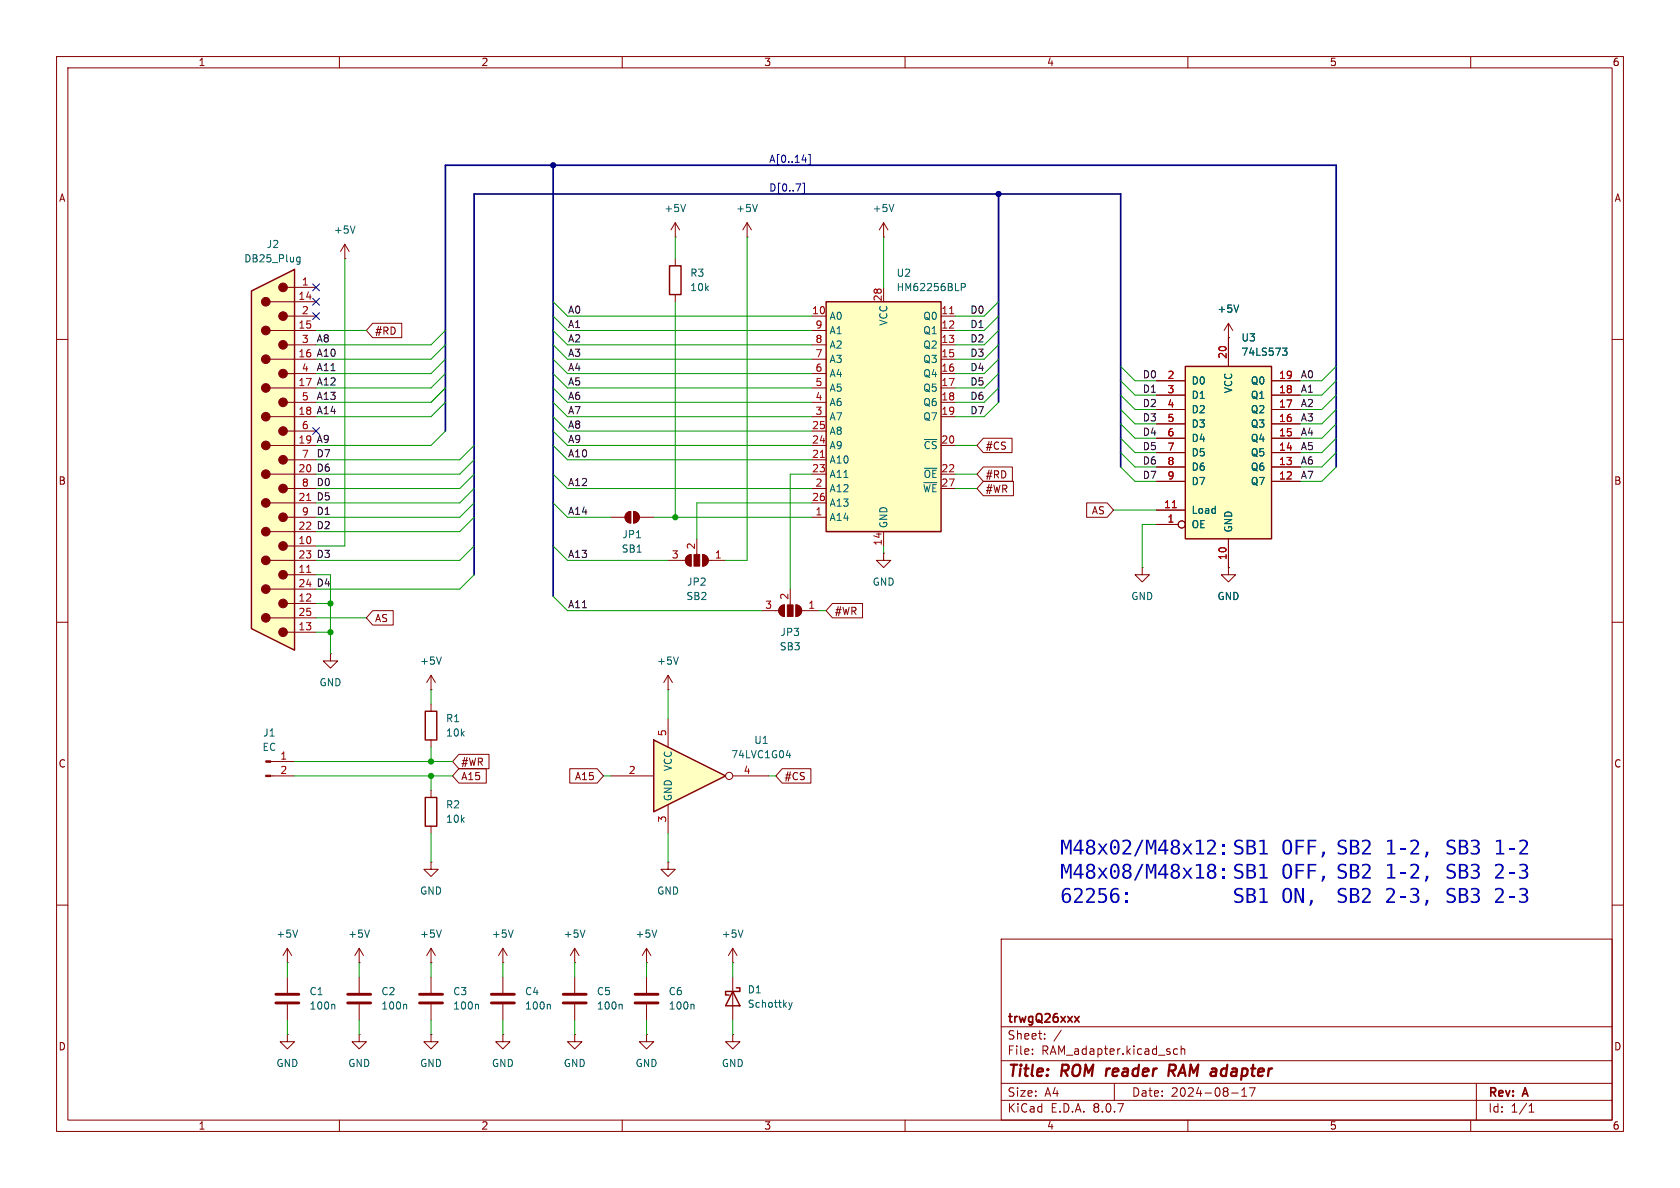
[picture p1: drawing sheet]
<svg xmlns="http://www.w3.org/2000/svg" width="297mm" height="210mm" viewBox="0 0 297 210" stroke-linecap="round" stroke-linejoin="round" font-family="sans-serif">
<g fill="none" stroke="#840000" stroke-width=".18">
<path d="M10 10h277v190h-277zM12 12h273v186h-273zM60 10v2M110 10v2M160 10v2M210 10v2M260 10v2M10 60h2M285 60h2M10 110h2M285 110h2M118.1 152.4v1.3h1.3l-1.3 1.2-1.3-1.2h1.3"/>
<path d="M118.1 152.4h.1M10 160h2M114.3 172.7v2.8M114.3 177.5v2.8M177 166h108v32h-108zM285 160h2M60 198v2M110 198v2M160 198v2M177 194.5h108M177 191.5h108M177 187.5h108"/>
<path d="M177 181.5h108M182.5 186.3v.1M182.5 185.5v.1M184.7 183.6v.1M184.7 182.8v.1M187.6 182.1l-1.3 2M197 191.5v3M208.2 185.5l-.5-.1-.2 .3v.4l.1 .2h.6M208.8 185.5l.2-.1 .4 .1 .1 .9M208.8 184.9v1.5M210 198v2M217.7 193.2h1.2"/>
<path d="M219.5 193.8h.9M219.5 192.7l.5-.4v1.5M221.9 192.3l-.7 1.5M260 198v2M261 191.5v6.5M270.3 196.6h.9M270.3 195.5l.4-.4v1.5"/>
</g>
<path d="M195.7 188.9l-.2 1.3M207.1 189.3l.6 .9M207.6 188.2h-.8l-.3 2M207.6 189.2l-.9 .1" fill="none" stroke="#840000" stroke-width=".4"/>
<path d="M190 179.7l.8 1M190.8 179.7l-.8 1" fill="none" stroke="#840000" stroke-width=".3"/>
<path d="M112.3 177.3h4M112.3 175.8h4" fill="none" stroke="#840000" stroke-width=".51"/>
<path d="M122.5 177.5l.2 .2v.7" fill="none" stroke="#006464" stroke-width=".18"/>
<path d="M115.6 130.8l12.7 6.4-12.7 6.3z" fill="#ffffc2"/>
<path d="M115.6 130.8l12.7 6.4-12.7 6.3zM129.5 175.3l1.3 2.5h-2.5zM130.2 174.6h.6v.7h-2.5v.6h.6" fill="none" stroke="#840000" stroke-width=".25"/>
<g fill="none" stroke="#840000" stroke-width=".18">
<path d="M217.2 59.7h.1M217.2 57.2l-.8 1.2M217.2 57.2v2.5M217.2 57.2l.7 1.2M107.9 91.4h2.6M110.8 90.7l.7-.3v2.1a1.02 1.02 0 0 1-.9-.7 1.02 1.02 0 0 1 .2-1.1zM112 90.4a1.02 1.02 0 0 1 1 1 1.02 1.02 0 0 1-1 1.1zM113 91.4h2.6M118.1 99.1h3.1M121.5 98.3l.7-.3v2.1a1.02 1.02 0 0 1-1-.7 1.02 1.02 0 0 1 .3-1.1zM123.2 95.3v2.7M124.2 98a1.02 1.02 0 0 1 1 1.1 1.02 1.02 0 0 1-1 1z"/>
<path d="M125.2 99.1h3.1M58.4 115.6v1.2h1.3l-1.3 1.3-1.3-1.3h1.3M58.4 115.6h.1M76.2 119.4l-.8 1.3M76.2 119.4v2.5M76.2 119.4l.8 1.3M118.1 119.4v2.5M118.1 119.4l-.8 1.3M118.1 119.4l.8 1.3M134.6 108h3.1M138 107.2l.7-.3v2.1a1.02 1.02 0 0 1-.9-.7 1.02 1.02 0 0 1 .2-1.1zM139.7 104.1v2.8"/>
<path d="M140.7 106.9a1.02 1.02 0 0 1 1 1.1 1.02 1.02 0 0 1-1 1zM141.7 108h3.1M201.9 100.3v1.3h1.3l-1.3 1.3-1.2-1.3h1.2M201.9 100.3h.1M217.2 100.3v1.3h1.2l-1.2 1.3-1.3-1.3h1.3M217.2 100.3h.1M76.2 121.9h.1M107.9 137.2h7.7M118.1 121.9h.1M118.1 127v5.1M129.5 137.2h6.4M118.1 142.2v5.1"/>
<path d="M88.9 170.2h.1M88.9 167.6v2.6M88.9 172.7v2.8M88.9 177.5v2.8M88.9 167.6l-.8 1.3M88.9 167.6l.8 1.3M101.6 170.2h.1M101.6 167.6v2.6M101.6 172.7v2.8M101.6 177.5v2.8M101.6 167.6l-.8 1.3M101.6 167.6l.8 1.3"/>
<path d="M114.3 170.2h.1M114.3 167.6l-.8 1.3M114.3 167.6v2.6M114.3 167.6l.8 1.3M129.5 170.2h.1M129.5 167.6v2.6M129.5 172.7v7.6M129.5 167.6l-.7 1.3M129.5 167.6l.8 1.3M88.9 182.9v1.3h1.3l-1.3 1.2-1.3-1.2h1.3M88.9 182.9h.1M101.6 182.9v1.3h1.3l-1.3 1.2-1.3-1.2h1.3"/>
<path d="M101.6 182.9h.1M114.3 182.9v1.3h1.3l-1.3 1.2-1.3-1.2h1.3M114.3 182.9h.1M129.5 182.9v1.3h1.3l-1.3 1.2-1.2-1.2h1.2M129.5 182.9h.1"/>
<circle cx="128.9" cy="137.2" r=".63"/>
</g>
<g fill="none" stroke="#006464" stroke-width=".18">
<path d="M219 53.9l-.4 1.3M78 116.1l-.4 1.3M119.9 116.1l-.4 1.3M139 133.5h.8M139.6 133.1v.9M90.7 164.4l-.4 1.3M97.1 177.5l.2 .2v.7M103.4 164.4l-.4 1.3M109.8 177.5l.2 .2v.7M116.1 164.4l-.4 1.3M131.4 164.4l-.5 1.3M139.4 177.2l.4 .9"/>
<path d="M139.8 178.1l-.4 .4M140.1 177.2l-.3 .9"/>
</g>
<path d="M86.9 177.3h4M86.9 175.8h4M99.6 177.3h4M99.6 175.8h4" fill="none" stroke="#840000" stroke-width=".51"/>
<g fill="#840000" stroke="#840000" stroke-width=".18">
<path d="M112 90.4a1.02 1.02 0 0 1 1 1 1.02 1.02 0 0 1-1 1.1z"/>
<path d="M110.8 90.7l.7-.3v2.1a1.02 1.02 0 0 1-.9-.7 1.02 1.02 0 0 1 .2-1.1z"/>
<path d="M124.2 98a1.02 1.02 0 0 1 1 1.1 1.02 1.02 0 0 1-1 1z"/>
<path d="M122.7 98h1v2.1h-1z"/>
<path d="M121.5 98.3l.7-.3v2.1a1.02 1.02 0 0 1-1-.7 1.02 1.02 0 0 1 .3-1.1z"/>
<path d="M140.7 106.9a1.02 1.02 0 0 1 1 1.1 1.02 1.02 0 0 1-1 1z"/>
<path d="M139.2 106.9h1v2.1h-1z"/>
<path d="M138 107.2l.7-.3v2.1a1.02 1.02 0 0 1-.9-.7 1.02 1.02 0 0 1 .2-1.1z"/>
</g>
<path d="M209.5 64.8h15.3v30.5h-15.3z" fill="#ffffc2"/>
<path d="M118.4 47h2v5.1h-2zM209.5 64.8h15.3v30.5h-15.3zM75.2 125.7h2v5.1h-2zM75.2 141h2v5.1h-2z" fill="none" stroke="#840000" stroke-width=".25"/>
<g fill="none" stroke="#840000" stroke-width=".18">
<path d="M119.4 39.4v2.5M119.4 39.4l-.8 1.2M119.4 39.4l.7 1.2M132.1 39.4l-.8 1.2M132.1 39.4v2.5M132.1 39.4l.7 1.2M156.2 39.4l-.8 1.2M156.2 39.4v2.5M156.2 39.4l.8 1.2M119.4 41.9h.1M119.4 45.7v1.3M119.4 52.1v1.2"/>
<path d="M132.1 41.9h.1M156.2 41.9h.1M217.2 59.7v5.1M204.5 77.5h5M204.5 74.9h5M204.5 72.4h5M204.5 69.9h5M204.5 67.3h5M224.8 77.5h5.1M224.8 74.9h5.1M224.8 72.4h5.1M224.8 69.9h5.1"/>
<path d="M224.8 67.3h5.1M204.5 92.7h3.8M204.5 90.2h5M204.5 85.1h5M204.5 82.6h5M204.5 80h5M217.2 95.3v5M224.8 85.1h5.1M224.8 82.6h5.1M224.8 80h5.1M47.9 137.2h4.2M47.9 134.6h4.2"/>
<path d="M76.2 124.5v1.2M76.2 130.8v1.3M76.2 139.7v1.3M76.2 152.4v1.3h1.3l-1.3 1.2-1.3-1.2h1.3M76.2 152.4h.1M76.2 146.1v1.2M63.5 170.2h.1M63.5 167.6v2.6M63.5 172.7v2.8M63.5 177.5v2.8M63.5 167.6l-.8 1.3M63.5 167.6l.8 1.3"/>
<path d="M76.2 170.2h.1M76.2 167.6v2.6M76.2 167.6l-.8 1.3M76.2 167.6l.8 1.3"/>
<circle cx="208.9" cy="92.7" r=".63"/>
</g>
<path d="M207.3 89.8h.7" fill="none" stroke="#a90000" stroke-width=".18"/>
<path d="M121.2 36.1l-.4 1.3M133.9 36.1l-.4 1.3M158 36.1l-.4 1.3M226.7 61.5h.8l-.4 .5 .4 .1v.5l-.2 .2h-.4M65.3 164.4l-.4 1.3M71.7 177.5l.2 .2v.7M78 164.4l-.4 1.3" fill="none" stroke="#006464" stroke-width=".18"/>
<g fill="#840000" stroke="#840000" stroke-width=".18">
<path d="M47 137h.9v.3h-.9z"/>
<path d="M47 134.5h.9v.2h-.9z"/>
</g>
<path d="M61.5 177.3h4M61.5 175.8h4" fill="none" stroke="#840000" stroke-width=".51"/>
<path d="M44.4 51.4l7.7-3.8v67.3l-7.7-3.8z" fill="#ffffc2"/>
<g fill="#840000" stroke="#840000" stroke-width=".18">
<circle cx="50" cy="50.8" r=".76"/>
<circle cx="50" cy="55.9" r=".76"/>
<circle cx="50" cy="61" r=".76"/>
<circle cx="50" cy="66" r=".76"/>
<circle cx="50" cy="71.1" r=".76"/>
<circle cx="50" cy="76.2" r=".76"/>
<circle cx="50" cy="81.3" r=".76"/>
<circle cx="50" cy="86.4" r=".76"/>
<circle cx="50" cy="91.4" r=".76"/>
<circle cx="50" cy="96.5" r=".76"/>
<circle cx="50" cy="101.6" r=".76"/>
<circle cx="50" cy="106.7" r=".76"/>
<circle cx="50" cy="111.8" r=".76"/>
<circle cx="47" cy="53.3" r=".76"/>
<circle cx="47" cy="58.4" r=".76"/>
<circle cx="47" cy="63.5" r=".76"/>
<circle cx="47" cy="68.6" r=".76"/>
<circle cx="47" cy="73.7" r=".76"/>
<circle cx="47" cy="78.7" r=".76"/>
<circle cx="47" cy="83.8" r=".76"/>
<circle cx="47" cy="88.9" r=".76"/>
<circle cx="47" cy="94" r=".76"/>
<circle cx="47" cy="99.1" r=".76"/>
<circle cx="47" cy="104.1" r=".76"/>
<circle cx="47" cy="109.2" r=".76"/>
</g>
<g fill="none" stroke="#840000" stroke-width=".18">
<path d="M47.8 53.3h8.1M47.8 58.4h8.1M50.8 50.8h5.1M50.8 55.9h5.1M47.8 63.5h8.1M47.8 68.6h8.1M47.8 73.7h8.1M47.8 78.7h8.1M50.8 61h5.1M50.8 66h5.1M50.8 71.1h5.1M50.8 76.2h5.1"/>
<path d="M47.8 83.8h8.1M47.8 88.9h8.1M47.8 94h8.1M47.8 99.1h8.1M50.8 81.3h5.1M50.8 86.4h5.1M50.8 91.4h5.1M50.8 96.5h5.1M47.8 104.1h8.1M47.8 109.2h8.1M50.8 101.6h5.1M50.8 106.7h5.1"/>
<path d="M50.8 111.8h5.1M50.8 170.2h.1M50.8 167.6v2.6M50.8 172.7v2.8M50.8 177.5v2.8M50.8 167.6l-.8 1.3M50.8 167.6l.8 1.3M50.8 182.9v1.3h1.3l-1.3 1.2-1.3-1.2h1.3M50.8 182.9h.1M63.5 182.9v1.3h1.3l-1.3 1.2-1.3-1.2h1.3M63.5 182.9h.1"/>
</g>
<path d="M44.4 51.4l7.7-3.8v67.3l-7.7-3.8z" fill="none" stroke="#840000" stroke-width=".25"/>
<path d="M54.2 88.5h.7M54.2 101.2h.7" fill="none" stroke="#a90000" stroke-width=".18"/>
<path d="M52.5 46.2l.2 .1 .3-.1M53 45.5v1l-.2 .2h-.3M53 45.5h-.3l-.2 .1M52.6 164.4l-.4 1.3M59 177.5l.2 .2v.7" fill="none" stroke="#006464" stroke-width=".18"/>
<path d="M48.8 177.3h4M48.8 175.8h4" fill="none" stroke="#840000" stroke-width=".51"/>
<path d="M146 53.3h20.4v40.7h-20.4z" fill="#ffffc2"/>
<path d="M146 53.3h20.4v40.7h-20.4z" fill="none" stroke="#840000" stroke-width=".25"/>
<g fill="none" stroke="#840000" stroke-width=".18">
<path d="M61 45.7h.1M61 43.2l-.8 1.3M61 43.2v2.5M61 43.2l.7 1.3M65.9 57.1h5.1v2.6h-5.1l-1.1-1.3zM143.5 55.9h2.5M143.5 58.4h2.5M156.2 50.8v2.5M166.4 55.9h2.5M166.4 58.4h2.5M143.5 61h2.5M143.5 63.5h2.5"/>
<path d="M143.5 66h2.5M143.5 68.6h2.5M143.5 71.1h2.5M143.5 73.7h2.5M143.5 78.7h2.5M143.5 76.2h2.5M166.4 61h2.5M166.4 63.5h2.5M166.4 66h2.5M166.4 68.6h2.5M166.4 71.1h2.5M166.4 73.7h2.5"/>
<path d="M166.4 78.7h2.5M173.8 77.5h5.1v2.5h-5.1l-1.1-1.3zM143.5 91.4h2.5M143.5 86.4h2.5M143.5 81.3h2.5M143.5 83.8h2.5M143.5 88.9h2.5M156.2 97.8v1.3h1.3l-1.3 1.2-1.3-1.2h1.3M156.2 97.8h.1M156.2 94v2.5M166.4 86.4h2.5M166.4 83.8h2.5"/>
<path d="M173.8 85.1h5.4v2.5h-5.4l-1.1-1.2zM173.8 82.5h5.2v2.6h-5.2l-1.1-1.3zM192.1 88.9h3.6l1.1 1.3-1.1 1.2h-3.6zM65.9 107.9h3.6v2.6h-3.6l-1.1-1.3zM147.2 106.7h5.3v2.5h-5.3l-1.2-1.2zM81.1 133.3h5.3v2.6h-5.3l-1.1-1.3zM81.1 135.9h4.9v2.5h-4.9l-1.1-1.2zM100.7 135.9h4.9l1.1 1.3-1.1 1.2h-4.9zM138.3 135.9h5.1v2.5h-5.1l-1.1-1.2zM76.2 172.7v2.8M76.2 177.5v2.8M76.2 182.9v1.3h1.3l-1.3 1.2-1.3-1.2h1.3"/>
<path d="M76.2 182.9h.1"/>
</g>
<path d="M167.9 55.5h.7M145 80.9h.7" fill="none" stroke="#a90000" stroke-width=".18"/>
<path d="M62.8 39.9l-.4 1.3M169.9 50.1h.5l.3 .3-.2 .3-.6 .1M84.4 177.5l.2 .2v.7" fill="none" stroke="#006464" stroke-width=".18"/>
<path d="M74.2 177.3h4M74.2 175.8h4" fill="none" stroke="#840000" stroke-width=".51"/>
<path d="M141.8 28.3h.8M141.9 32.4h.3v1.8h-.3M142.9 27.3h.3v1.8h-.3" fill="none" stroke="#000084" stroke-width=".18"/>
<g fill="#0000c2">
<path d="M222.6 148.6l1-.2v2.4h.5v.3h-1.4v-.3h.5v-2.1l-.6 .1z"/>
<path d="M245.2 148.6l.9-.2v2.4h.6v.3h-1.5v-.3h.6v-2.1l-.6 .1z"/>
<path d="M255.9 148.6l.4-.2h.6l.3 .1v.4l-.4-.2a.48 .48 0 0 0-.7 .4 .48 .48 0 0 0 .6 .5 .8 .8 0 0 1 .7 1 .8 .8 0 0 1-1.2 .5l-.5-.2v-.3l.4 .2a.53 .53 0 0 0 .8-.1 .53 .53 0 0 0-.1-.7l-.2-.1a.76 .76 0 0 1-.8-.4 .76 .76 0 0 1 .1-.9z"/>
<path d="M264.5 148.6l.9-.2v2.4h.5v.3h-1.4v-.3h.5v-2.1l-.5 .1z"/>
<path d="M222.6 152.8l1-.1v2.4h.5v.2h-1.4v-.2h.5v-2.1l-.6 .1z"/>
<path d="M245.2 152.8l.9-.1v2.4h.6v.2h-1.5v-.2h.6v-2.1l-.6 .1z"/>
<path d="M255.9 152.9l.4-.2h.6l.3 .1v.3l-.4-.1a.48 .48 0 0 0-.7 .3 .48 .48 0 0 0 .6 .5 .8 .8 0 0 1 .7 1.1 .8 .8 0 0 1-1.2 .5l-.5-.2v-.3l.4 .1a.53 .53 0 0 0 .8 0 .53 .53 0 0 0-.1-.7l-.2-.1a.76 .76 0 0 1-.8-.4 .76 .76 0 0 1 .1-.9z"/>
<path d="M264.3 152.8a.9 .9 0 0 1 1.1-.1 .9 .9 0 0 1 .4 1.1l-1.1 1.3h1.2v.2h-1.6v-.2l.3-.4a2.34 2.34 0 0 0 .9-1.4 .76 .76 0 0 0-1.2-.1z"/>
<path d="M199 157.7h.4v.5h-.4z"/>
<path d="M199 159.1h.4v.5h-.4z"/>
<path d="M218.4 157.1l.4-.1h.5l.4 .1v.3l-.4-.2a.48 .48 0 0 0-.8 .4 .48 .48 0 0 0 .6 .5 .8 .8 0 0 1 .7 1 .8 .8 0 0 1-1.1 .5l-.5-.1v-.4l.4 .2a.53 .53 0 0 0 .7 0 .53 .53 0 0 0 0-.8l-.2-.1a.76 .76 0 0 1-.8-.4 .76 .76 0 0 1 .1-.9z"/>
<path d="M220.4 157h.7a.63 .63 0 0 1 .8 .4 .63 .63 0 0 1-.4 .8 .73 .73 0 0 1 .5 .9 .73 .73 0 0 1-.9 .5h-.7v-.3h.7a.5 .5 0 0 0 .6-.5 .5 .5 0 0 0-.6-.5h-.4v1h-.3v-1.3h.7a.4 .4 0 0 0 .5-.3 .4 .4 0 0 0-.5-.4h-.4v.7h-.3z"/>
<path d="M222.6 157.1l1-.1v2.3h.5v.3h-1.4v-.3h.5v-2l-.6 .1z"/>
<path d="M240.8 157.1a.9 .9 0 0 1 1.1-.1 .9 .9 0 0 1 .4 1l-1.2 1.3h1.2v.3h-1.5v-.3l.3-.3a2.34 2.34 0 0 0 .9-1.4 .76 .76 0 0 0-1.2-.1z"/>
<path d="M245.1 157.1a.9 .9 0 0 1 1-.1 .9 .9 0 0 1 .4 1l-1.1 1.3h1.2v.3h-1.6v-.3l.3-.3a2.34 2.34 0 0 0 .9-1.4 .76 .76 0 0 0-1.1-.1z"/>
<path d="M255.9 157.1l.4-.1h.6l.3 .1v.3l-.4-.2a.48 .48 0 0 0-.7 .4 .48 .48 0 0 0 .6 .5 .8 .8 0 0 1 .7 1 .8 .8 0 0 1-1.2 .5l-.5-.1v-.4l.4 .2a.53 .53 0 0 0 .8 0 .53 .53 0 0 0-.1-.8l-.2-.1a.76 .76 0 0 1-.8-.4 .76 .76 0 0 1 .1-.9z"/>
<path d="M264.3 157.1a.9 .9 0 0 1 1.1-.1 .9 .9 0 0 1 .4 1l-1.1 1.3h1.2v.3h-1.6v-.3l.3-.3a2.34 2.34 0 0 0 .9-1.4 .76 .76 0 0 0-1.2-.1z"/>
</g>
<path d="M97.8 29.2v76.2M176.5 34.3v36.8M78.7 76.2v-47h157.5v53.4M198.1 82.6v-48.3h-114.3v67.3" fill="none" stroke="#000084" stroke-width=".3"/>
<g fill="none" stroke="#009600" stroke-width=".18">
<path d="M55.9 58.4h8.9M61 45.7v50.8h-5.1M78.7 58.4l-2.5 2.6h-20.3M97.8 55.9l2.5 2.5h43.2M97.8 53.3l2.5 2.6h43.2M97.8 58.4l2.5 2.6h43.2M119.4 41.9v3.8M119.4 53.3v38.1M132.1 41.9v57.2h-3.8M156.2 41.9v8.9M176.5 55.9l-2.5 2.5h-5.1M176.5 53.3l-2.5 2.6h-5.1"/>
<path d="M176.5 58.4l-2.5 2.6h-5.1M78.7 76.2l-2.5 2.5h-20.3M78.7 61l-2.5 2.5h-20.3M78.7 66l-2.5 2.6h-20.3M78.7 71.1l-2.5 2.6h-20.3M78.7 63.5l-2.5 2.5h-20.3M78.7 68.6l-2.5 2.5h-20.3M83.8 78.7l-2.5 2.6h-25.4M97.8 76.2l2.5 2.5h43.2M97.8 61l2.5 2.5h43.2M97.8 66l2.5 2.6h43.2M97.8 71.1l2.5 2.6h43.2"/>
<path d="M97.8 78.7l2.5 2.6h43.2M97.8 63.5l2.5 2.5h43.2M97.8 73.7l2.5 2.5h43.2M97.8 68.6l2.5 2.5h43.2M168.9 78.7h3.8M176.5 61l-2.5 2.5h-5.1M176.5 66l-2.5 2.6h-5.1M176.5 71.1l-2.5 2.6h-5.1M176.5 63.5l-2.5 2.5h-5.1M176.5 68.6l-2.5 2.5h-5.1M198.1 64.8l2.6 2.5h3.8M198.1 67.3l2.6 2.6h3.8"/>
<path d="M198.1 74.9l2.6 2.6h3.8M198.1 77.5l2.6 2.5h3.8M198.1 72.4l2.6 2.5h3.8M198.1 69.9l2.6 2.5h3.8M236.2 64.8l-2.5 2.5h-3.8M236.2 67.3l-2.5 2.6h-3.8M236.2 74.9l-2.5 2.6h-3.8M236.2 77.5l-2.5 2.5h-3.8M236.2 72.4l-2.5 2.5h-3.8M236.2 69.9l-2.5 2.5h-3.8M83.8 88.9l-2.5 2.5h-25.4M83.8 83.8l-2.5 2.6h-25.4"/>
<path d="M83.8 81.3l-2.5 2.5h-25.4M83.8 96.5l-2.5 2.6h-25.4M83.8 86.4l-2.5 2.5h-25.4M83.8 91.4l-2.5 2.6h-25.4M97.8 88.9l2.5 2.5h7.6M97.8 83.8l2.5 2.6h43.2M97.8 96.5l2.5 2.6h17.8M115.6 91.4h27.9M143.5 83.8h-3.8v20.3M143.5 88.9h-20.3v6.4M156.2 96.5v1.3M168.9 86.4h3.8"/>
<path d="M168.9 83.8h3.8M196.8 90.2h7.7M198.1 80l2.6 2.6h3.8M198.1 82.6l2.6 2.5h3.8M204.5 92.7h-2.6v7.6M236.2 80l-2.5 2.6h-3.8M236.2 82.6l-2.5 2.5h-3.8M55.9 106.7h2.5M55.9 111.8h2.5M55.9 109.2h8.9M55.9 101.6h2.5v14M83.8 101.6l-2.5 2.5h-25.4"/>
<path d="M97.8 105.4l2.5 2.6h34.3M144.8 108h1.2M52.1 137.2h27.9M52.1 134.6h27.9M76.2 121.9v2.6M76.2 132.1v2.5M76.2 137.2v2.5M106.7 137.2h1.2M118.1 121.9v5.1M135.9 137.2h1.3M76.2 147.3v5.1M118.1 147.3v5.1"/>
<path d="M50.8 170.2v2.5M63.5 170.2v2.5M76.2 170.2v2.5M88.9 170.2v2.5M101.6 170.2v2.5M114.3 170.2v2.5M129.5 170.2v2.5M50.8 180.3v2.6M63.5 180.3v2.6M76.2 180.3v2.6M88.9 180.3v2.6M101.6 180.3v2.6"/>
<path d="M114.3 180.3v2.6M129.5 180.3v2.6"/>
</g>
<path d="M55.3 50.2l1.2 1.2M55.3 55.3l1.2 1.2M55.3 52.7l1.2 1.2M56.5 50.2l-1.2 1.2M56.5 55.3l-1.2 1.2M56.5 52.7l-1.2 1.2M55.3 75.6l1.2 1.2M56.5 75.6l-1.2 1.2" fill="none" stroke="#000084" stroke-width=".18"/>
<path d="M219 53.9l-.4 1.3M226.7 61.5h.8l-.4 .5 .4 .1v.5l-.2 .2h-.4" fill="none" stroke="#006464" stroke-width=".18"/>
<g fill="none" stroke="#840000" stroke-width=".18">
<path d="M217.2 59.7h.1M217.2 59.7v5.1M204.5 77.5h5M204.5 74.9h5M204.5 72.4h5M204.5 69.9h5M204.5 67.3h5M224.8 77.5h5.1M224.8 74.9h5.1M224.8 72.4h5.1M224.8 69.9h5.1M224.8 67.3h5.1"/>
<path d="M204.5 92.7h3.8M204.5 90.2h5M204.5 85.1h5M204.5 82.6h5M204.5 80h5M217.2 95.3v5M224.8 85.1h5.1M224.8 82.6h5.1M224.8 80h5.1M217.2 100.3h.1"/>
<circle cx="208.9" cy="92.7" r=".63"/>
</g>
<path d="M207.3 89.8h.7" fill="none" stroke="#a90000" stroke-width=".18"/>
<g fill="#000084" stroke="#000084" stroke-width=".18">
<circle cx="97.8" cy="29.2" r=".46"/>
<circle cx="176.5" cy="34.3" r=".46"/>
</g>
<g fill="#009600" stroke="#009600" stroke-width=".18">
<circle cx="58.4" cy="106.7" r=".46"/>
<circle cx="119.4" cy="91.4" r=".46"/>
<circle cx="58.4" cy="111.8" r=".46"/>
<circle cx="76.2" cy="137.2" r=".46"/>
<circle cx="76.2" cy="134.6" r=".46"/>
</g>
<g font-size="3.5" fill="#0000c2">
<text x="187.5" y="152.1">M48x02/M48x12: SB1</text>
<text x="226.5" y="152.1">OFF, SB2</text>
<text x="247.2" y="152.1">1-2,</text>
<text x="257.9" y="152.1">SB3</text>
<text x="266.5" y="152.1">1-2</text>
<text x="187.5" y="156.4">M48x08/M48x18: SB1</text>
<text x="187.5" y="160.6">62256:</text>
<text x="226.5" y="156.4">OFF, SB2</text>
<text x="226.5" y="160.6">ON, SB2</text>
<text x="247.2" y="156.4">1-2,</text>
<text x="247.2" y="160.6">2-3,</text>
<text x="257.9" y="156.4">SB3</text>
<text x="257.9" y="160.6">SB3</text>
<text x="266.5" y="156.4">2-3</text>
<text x="266.5" y="160.6">2-3</text>
</g>
<g font-size="2.8" fill="#840000">
<text x="178" y="190.9">Title:</text>
<text x="187.7" y="190.9">ROM</text>
<text x="196.4" y="190.9">reader</text>
<text x="208.2" y="190.9">RAM adapter</text>
</g>
<g font-size="2.1" fill="#840000">
<text x="178" y="184">Sheet:</text>
<text x="178" y="181.2">trwgQ26xxx</text>
<text x="178" y="186.7">File:</text>
<text x="184.1" y="186.7">RAM_adapter.kicad_sch</text>
<text x="178" y="196.9">KiCad</text>
<text x="178" y="194.1">Size:</text>
<text x="184.7" y="194.1">A4</text>
<text x="185.7" y="196.9">E.D.A.</text>
<text x="193.3" y="196.9">8.0.7</text>
<text x="200" y="194.1">Date:</text>
<text x="207" y="194.1">2024-08-17</text>
<text x="263" y="194.3">Rev:</text>
<text x="263" y="196.9">Id:</text>
<text x="267.1" y="196.9">1/1</text>
<text x="269.4" y="194.3">A</text>
</g>
<g font-size="1.8" fill="#840000">
<text x="35" y="11.9">1</text>
<text x="85" y="11.9">2</text>
<text x="135" y="11.9">3</text>
<text x="185" y="11.9">4</text>
<text x="235" y="11.9">5</text>
<text x="285" y="11.9">6</text>
<text x="10.3" y="35.9">A</text>
<text x="285.3" y="35.9">A</text>
<text x="66.2" y="59.4">#RD</text>
<text x="174.1" y="79.7">#CS</text>
<text x="10.3" y="85.9">B</text>
<text x="174.1" y="87.3">#WR</text>
<text x="174.1" y="84.8">#RD</text>
<text x="285.3" y="85.9">B</text>
<text x="192.9" y="91.1">AS</text>
<text x="66.2" y="110.2">AS</text>
<text x="147.5" y="108.9">#WR</text>
<text x="10.3" y="135.9">C</text>
<text x="81.4" y="135.6">#WR</text>
<text x="285.3" y="135.9">C</text>
<text x="81.4" y="138.1">A15</text>
<text x="101.5" y="138.1">A15</text>
<text x="138.6" y="138.1">#CS</text>
<text x="10.3" y="185.9">D</text>
<text x="285.3" y="185.9">D</text>
<text x="35" y="199.9">1</text>
<text x="85" y="199.9">2</text>
<text x="135" y="199.9">3</text>
<text x="185" y="199.9">4</text>
<text x="235" y="199.9">5</text>
<text x="285" y="199.9">6</text>
</g>
<g font-size="1.8" fill="#000084">
<text x="135.9" y="28.9">A[0..14]</text>
<text x="135.9" y="33.9">D[0..7]</text>
</g>
<g font-size="1.8" fill="#006464">
<text x="58.9" y="41.5">+5V</text>
<text x="117.3" y="37.7">+5V</text>
<text x="130" y="37.7">+5V</text>
<text x="154.2" y="37.7">+5V</text>
<text x="43.1" y="46.6">DB25_Plug</text>
<text x="47.1" y="44">J2</text>
<text x="121.9" y="49.1">R3</text>
<text x="121.9" y="51.7">10k</text>
<text x="158.4" y="51.7">HM62256BLP</text>
<text x="158.4" y="49.1">U2</text>
<text x="146.6" y="56.7">A0</text>
<text x="146.6" y="59.3">A1</text>
<text x="157.1" y="57.7" transform="rotate(-90 157.1 57.7)">VCC</text>
<text x="163.1" y="56.7">Q0</text>
<text x="163.1" y="59.3">Q1</text>
<text x="215.1" y="55.5">+5V</text>
<text x="146.6" y="64.4">A3</text>
<text x="146.6" y="61.8">A2</text>
<text x="163.1" y="61.8">Q2</text>
<text x="163.1" y="64.4">Q3</text>
<text x="219.4" y="63.1">74LS573</text>
<text x="219.4" y="60.6">U3</text>
<text x="146.6" y="72">A6</text>
<text x="146.6" y="69.4">A5</text>
<text x="146.6" y="66.9">A4</text>
<text x="163.1" y="66.9">Q4</text>
<text x="163.1" y="69.4">Q5</text>
<text x="163.1" y="72">Q6</text>
<text x="210.6" y="68.2">D0</text>
<text x="210.6" y="70.7">D1</text>
<text x="218" y="69.6" transform="rotate(-90 218 69.6)">VCC</text>
<text x="221" y="70.7">Q1</text>
<text x="221" y="68.2">Q0</text>
<text x="146.6" y="77.1">A8</text>
<text x="146.6" y="74.5">A7</text>
<text x="163.1" y="74.5">Q7</text>
<text x="210.6" y="73.3">D2</text>
<text x="210.6" y="75.8">D3</text>
<text x="221" y="75.8">Q3</text>
<text x="221" y="73.3">Q2</text>
<text x="146.6" y="82.1">A10</text>
<text x="146.6" y="79.6">A9</text>
<text x="163.2" y="79.6">~{CS}</text>
<text x="210.6" y="78.3">D4</text>
<text x="210.6" y="80.9">D5</text>
<text x="210.6" y="83.4">D6</text>
<text x="221" y="83.4">Q6</text>
<text x="221" y="80.9">Q5</text>
<text x="221" y="78.3">Q4</text>
<text x="146.6" y="87.2">A12</text>
<text x="146.6" y="84.7">A11</text>
<text x="146.6" y="89.8">A13</text>
<text x="163.1" y="87.2">~{WE}</text>
<text x="163.2" y="84.7">~{OE}</text>
<text x="210.6" y="86">D7</text>
<text x="221" y="86">Q7</text>
<text x="109.9" y="95.4">JP1</text>
<text x="146.6" y="92.3">A14</text>
<text x="157.1" y="93.5" transform="rotate(-90 157.1 93.5)">GND</text>
<text x="210.6" y="93.6">OE</text>
<text x="210.6" y="91">Load</text>
<text x="218" y="94.2" transform="rotate(-90 218 94.2)">GND</text>
<text x="109.8" y="97.9">SB1</text>
<text x="121.2" y="106.3">SB2</text>
<text x="121.4" y="103.7">JP2</text>
<text x="154.2" y="103.7">GND</text>
<text x="199.9" y="106.3">GND</text>
<text x="215.1" y="106.3">GND</text>
<text x="137.9" y="112.6">JP3</text>
<text x="74.2" y="117.7">+5V</text>
<text x="116.1" y="117.7">+5V</text>
<text x="137.8" y="115.2">SB3</text>
<text x="56.4" y="121.5">GND</text>
<text x="46.4" y="130.4">J1</text>
<text x="78.7" y="127.9">R1</text>
<text x="78.7" y="130.4">10k</text>
<text x="133.2" y="131.7">U1</text>
<text x="46.3" y="132.9">EC</text>
<text x="119" y="136.4" transform="rotate(-90 119 136.4)">VCC</text>
<text x="129.2" y="134.2">74LVC1G04</text>
<text x="78.7" y="143.1">R2</text>
<text x="119" y="141.7" transform="rotate(-90 119 141.7)">GND</text>
<text x="78.7" y="145.6">10k</text>
<text x="74.2" y="158.3">GND</text>
<text x="116.1" y="158.3">GND</text>
<text x="48.8" y="166">+5V</text>
<text x="61.5" y="166">+5V</text>
<text x="74.2" y="166">+5V</text>
<text x="86.9" y="166">+5V</text>
<text x="99.6" y="166">+5V</text>
<text x="112.3" y="166">+5V</text>
<text x="127.5" y="166">+5V</text>
<text x="54.6" y="176.1">C1</text>
<text x="54.6" y="178.7">100n</text>
<text x="67.3" y="176.1">C2</text>
<text x="67.3" y="178.7">100n</text>
<text x="80" y="176.1">C3</text>
<text x="80" y="178.7">100n</text>
<text x="92.7" y="176.1">C4</text>
<text x="92.7" y="178.7">100n</text>
<text x="105.4" y="176.1">C5</text>
<text x="105.4" y="178.7">100n</text>
<text x="118.1" y="176.1">C6</text>
<text x="118.1" y="178.7">100n</text>
<text x="132.1" y="175.8">D1</text>
<text x="132.1" y="178.3">Schottky</text>
<text x="48.8" y="188.8">GND</text>
<text x="61.5" y="188.8">GND</text>
<text x="74.2" y="188.8">GND</text>
<text x="86.9" y="188.8">GND</text>
<text x="99.6" y="188.8">GND</text>
<text x="112.3" y="188.8">GND</text>
<text x="127.5" y="188.8">GND</text>
</g>
<g font-size="1.8" fill="#a90000">
<text x="52.7" y="53.1">14</text>
<text x="53.3" y="50.5">1</text>
<text x="156" y="53.4" transform="rotate(-90 156 53.4)">28</text>
<text x="52.7" y="58.2">15</text>
<text x="53.3" y="55.6">2</text>
<text x="143.5" y="55.6">10</text>
<text x="144.1" y="58.2">9</text>
<text x="166.3" y="55.6">11</text>
<text x="166.3" y="58.2">12</text>
<text x="52.7" y="63.2">16</text>
<text x="53.3" y="60.7">3</text>
<text x="53.3" y="65.8">4</text>
<text x="144.1" y="65.8">6</text>
<text x="144.1" y="63.2">7</text>
<text x="144.1" y="60.7">8</text>
<text x="166.3" y="60.7">13</text>
<text x="166.3" y="63.2">15</text>
<text x="166.3" y="65.8">16</text>
<text x="216.9" y="63.5" transform="rotate(-90 216.9 63.5)">20</text>
<text x="52.7" y="68.3">17</text>
<text x="53.3" y="70.9">5</text>
<text x="144.1" y="70.9">4</text>
<text x="144.1" y="68.3">5</text>
<text x="166.3" y="68.3">17</text>
<text x="166.3" y="70.9">18</text>
<text x="206.3" y="67.1">2</text>
<text x="206.3" y="69.6">3</text>
<text x="226" y="69.6">18</text>
<text x="226" y="67.1">19</text>
<text x="52.7" y="73.4">18</text>
<text x="53.3" y="75.9">6</text>
<text x="143.5" y="75.9">25</text>
<text x="144.1" y="73.4">3</text>
<text x="166.3" y="73.4">19</text>
<text x="206.3" y="72.1">4</text>
<text x="206.3" y="74.7">5</text>
<text x="206.3" y="77.2">6</text>
<text x="226" y="77.2">15</text>
<text x="226" y="74.7">16</text>
<text x="226" y="72.1">17</text>
<text x="52.7" y="78.5">19</text>
<text x="52.7" y="83.6">20</text>
<text x="53.3" y="81">7</text>
<text x="143.5" y="81">21</text>
<text x="143.5" y="83.6">23</text>
<text x="143.5" y="78.5">24</text>
<text x="166.3" y="78.5">20</text>
<text x="166.3" y="83.6">22</text>
<text x="206.3" y="79.8">7</text>
<text x="206.3" y="82.3">8</text>
<text x="226" y="82.3">13</text>
<text x="226" y="79.8">14</text>
<text x="52.7" y="88.6">21</text>
<text x="53.3" y="86.1">8</text>
<text x="143.5" y="88.6">26</text>
<text x="144.1" y="86.1">2</text>
<text x="166.3" y="86.1">27</text>
<text x="205.7" y="89.9">11</text>
<text x="206.3" y="84.8">9</text>
<text x="226" y="84.8">12</text>
<text x="52.7" y="93.7">22</text>
<text x="53.3" y="91.2">9</text>
<text x="144.1" y="91.2">1</text>
<text x="206.3" y="92.5">1</text>
<text x="52.7" y="96.3">10</text>
<text x="52.7" y="101.3">11</text>
<text x="52.7" y="98.8">23</text>
<text x="118.7" y="98.8">3</text>
<text x="122.9" y="97.2" transform="rotate(-90 122.9 97.2)">2</text>
<text x="126.3" y="98.8">1</text>
<text x="156" y="96.6" transform="rotate(-90 156 96.6)">14</text>
<text x="216.9" y="99.1" transform="rotate(-90 216.9 99.1)">10</text>
<text x="52.7" y="106.4">12</text>
<text x="52.7" y="103.9">24</text>
<text x="135.2" y="107.7">3</text>
<text x="139.4" y="106.1" transform="rotate(-90 139.4 106.1)">2</text>
<text x="142.8" y="107.7">1</text>
<text x="52.7" y="111.5">13</text>
<text x="52.7" y="109">25</text>
<text x="117.9" y="130.2" transform="rotate(-90 117.9 130.2)">5</text>
<text x="49.5" y="134.4">1</text>
<text x="49.5" y="136.9">2</text>
<text x="111.1" y="136.9">2</text>
<text x="131.4" y="136.9">4</text>
<text x="117.9" y="145.5" transform="rotate(-90 117.9 145.5)">3</text>
</g>
<g font-size="1.8" fill="#0f0f0f">
<text x="100.3" y="55.5">A0</text>
<text x="100.3" y="58.1">A1</text>
<text x="171.4" y="58.1">D1</text>
<text x="171.4" y="55.5">D0</text>
<text x="55.9" y="63.2">A10</text>
<text x="55.9" y="65.7">A11</text>
<text x="55.9" y="60.6">A8</text>
<text x="100.3" y="65.7">A4</text>
<text x="100.3" y="63.2">A3</text>
<text x="100.3" y="60.6">A2</text>
<text x="171.4" y="63.2">D3</text>
<text x="171.4" y="60.6">D2</text>
<text x="171.4" y="65.7">D4</text>
<text x="55.9" y="70.8">A13</text>
<text x="55.9" y="68.2">A12</text>
<text x="100.3" y="68.2">A5</text>
<text x="100.3" y="70.8">A6</text>
<text x="171.4" y="68.2">D5</text>
<text x="171.4" y="70.8">D6</text>
<text x="201.9" y="67">D0</text>
<text x="201.9" y="69.5">D1</text>
<text x="229.9" y="67">A0</text>
<text x="229.9" y="69.5">A1</text>
<text x="55.9" y="73.3">A14</text>
<text x="100.3" y="75.9">A8</text>
<text x="100.3" y="73.3">A7</text>
<text x="171.4" y="73.3">D7</text>
<text x="201.9" y="74.6">D3</text>
<text x="201.9" y="72">D2</text>
<text x="201.9" y="77.1">D4</text>
<text x="229.9" y="77.1">A4</text>
<text x="229.9" y="74.6">A3</text>
<text x="229.9" y="72">A2</text>
<text x="55.9" y="83.5">D6</text>
<text x="55.9" y="80.9">D7</text>
<text x="55.9" y="78.4">A9</text>
<text x="100.3" y="78.4">A9</text>
<text x="100.3" y="80.9">A10</text>
<text x="201.9" y="79.7">D5</text>
<text x="201.9" y="82.2">D6</text>
<text x="229.9" y="82.2">A6</text>
<text x="229.9" y="79.7">A5</text>
<text x="55.9" y="88.6">D5</text>
<text x="55.9" y="86">D0</text>
<text x="100.3" y="86">A12</text>
<text x="201.9" y="84.7">D7</text>
<text x="229.9" y="84.7">A7</text>
<text x="55.9" y="93.6">D2</text>
<text x="55.9" y="91.1">D1</text>
<text x="100.3" y="91.1">A14</text>
<text x="55.9" y="98.7">D3</text>
<text x="100.3" y="98.7">A13</text>
<text x="55.9" y="103.8">D4</text>
<text x="100.3" y="107.6">A11</text>
</g>
</svg>
